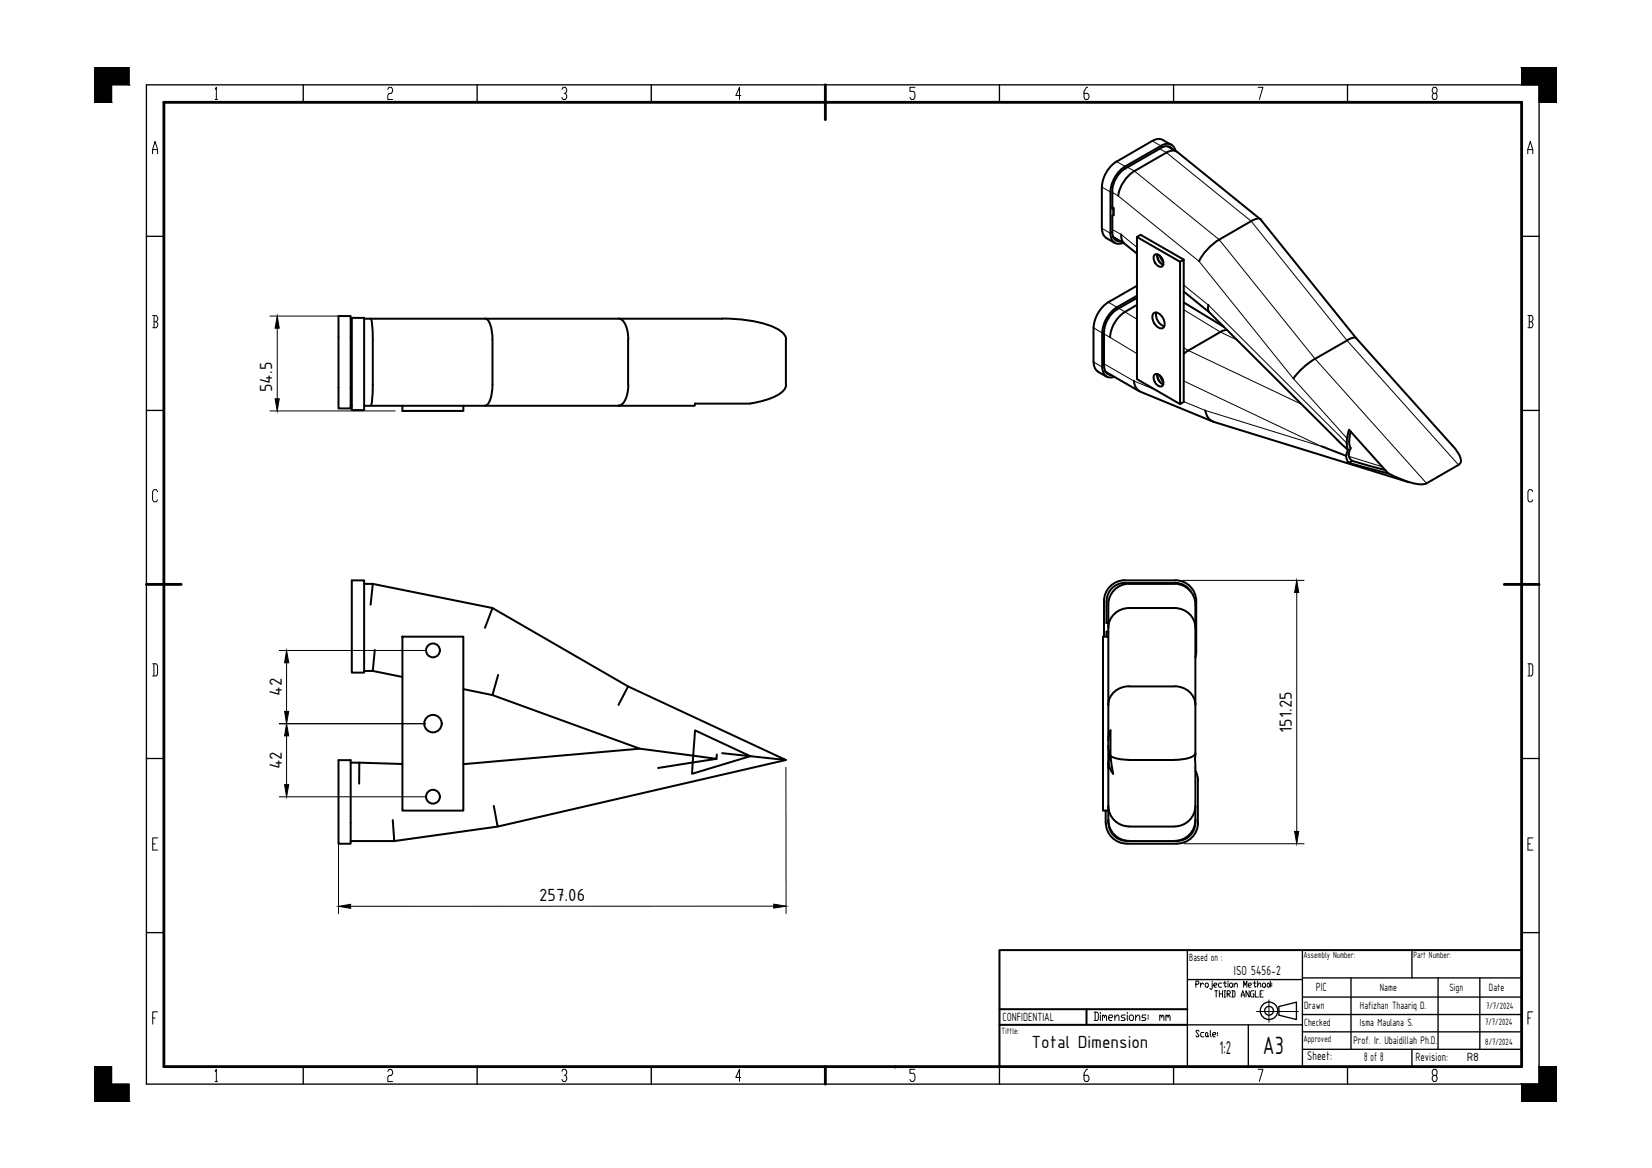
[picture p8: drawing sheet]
<svg xmlns="http://www.w3.org/2000/svg" width="420mm" height="297mm" viewBox="0 0 420 297" stroke-linecap="round" stroke-linejoin="round" font-family="sans-serif">
<!-- layer: TRIM -->
<g fill="#000" stroke="#000" stroke-width=".25">
<path d="M24 17.2l8.8 4.4v-4.4zM24 17.2l8.8 4.4h-8.8z"/>
<path d="M387 17.2l8.8 4.4v-4.4zM387 17.2l8.8 4.4h-8.8z"/>
<path d="M24 21.6l4.4 4.4v-4.4zM24 21.6l4.4 4.4h-4.4z"/>
<path d="M391.4 21.6l4.4 4.4v-4.4zM391.4 21.6l4.4 4.4h-4.4z"/>
<path d="M24 271.3l4.4 4.4v-4.4zM24 271.3l4.4 4.4h-4.4z"/>
<path d="M24 275.7l8.8 4.4v-4.4zM24 275.7l8.8 4.4h-8.8z"/>
<path d="M391.4 271.3l4.4 4.4v-4.4zM391.4 271.3l4.4 4.4h-4.4z"/>
<path d="M387 275.7l8.8 4.4v-4.4zM387 275.7l8.8 4.4h-8.8z"/>
</g>
<!-- layer: BORDER -->
<g fill="none" stroke="#000" stroke-width=".34">
<path d="M37.2 21.6h354.2v254.1h-354.2zM77.1 21.6v4.4M121.4 21.6v4.4M165.6 21.6v4.4M254.2 21.6v4.4M298.5 21.6v4.4M342.7 21.6v4.4M37.2 60.1h4.5M387 60.1h4.4M37.2 104.4h4.5M387 104.4h4.4M37.2 192.9h4.5"/>
<path d="M387 192.9h4.4M37.2 237.2h4.5M387 237.2h4.4M302 249.1h29.2M325.3 256l4.4-1.1v4.4l-4.4-1.1zM331.2 241.6v29.4M77.1 271.3v4.4M121.4 271.3v4.4M165.6 271.3v4.4M254.2 271.3v4.4M298.5 271.3v4.4M302 260.6h29.2"/>
<path d="M317.5 260.6v10.7M331.2 266.9h55.8M342.7 271.3v4.4M359.1 266.9v4.4"/>
<circle cx="322.8" cy="257.1" r="2.22"/>
<circle cx="322.8" cy="257.1" r="1.12"/>
</g>
<path d="M41.7 26h345.3v245.3h-345.3zM209.9 21.6v8.8M37.2 148.6h8.9M382.6 148.6h8.8M209.9 271.3v4.4M227.6 271.3v.1" fill="none" stroke="#000" stroke-width=".72"/>
<!-- layer: TRIM -->
<path d="M24 17.2h8.8v4.4h-4.4v4.4h-4.4zM387 17.2h8.8v8.8h-4.4v-4.4h-4.4zM24 271.3h4.4v4.4h4.4v4.4h-8.8zM387 275.7h4.4v-4.4h4.4v8.8h-8.8z" fill="none" stroke="#000" stroke-width=".25"/>
<!-- layer: TIPIS -->
<path d="M331.2 258h55.8M331.2 253.6h55.8M331.2 248.7h55.8M343.6 248.7v18.2M359.1 241.6v7.1M365.7 248.7v18.2M376.4 248.7v18.2M331.2 262.4h55.8" fill="none" stroke="#000" stroke-width=".34"/>
<!-- layer: BORDER -->
<g fill="none" stroke="#000" stroke-width=".25">
<path d="M38.8 39.1v-1.1l.6-2 .7 2v1.1M38.8 38h1.3M54.7 22.7l.3-.5v3.1M54.7 25.3h.6M98.6 22.7l.3-.5h.7l.3 .5v.5l-.3 .5h-.7l-.3 .6v1h1.3M142.9 22.7l.3-.5h.6l.3 .5v.5l-.3 .5h-.3M143.8 23.7l.3 .6v.5l-.3 .5h-.6l-.3-.5M188.4 24.3h-1.3l1-2.1v3.1M232.7 22.2h-1.3v1h1l.3 .5v1.1l-.3 .5h-.6l-.4-.5M276.6 22.2h-.3l-.6 1v1.6l.3 .5h.6l.4-.5v-.5l-.4-.6h-.9M320 22.2h1.2l-.9 3.1M364.6 23.7l-.3-.5v-.5l.3-.5h.6l.3 .5v.5l-.3 .5h-.6l-.3 .6v.5l.3 .5h.6l.3-.5v-.5l-.3-.6"/>
<path d="M388.6 39.1v-1.1l.6-2 .6 2v1.1M388.6 38h1.2M38.8 80.2h1l.3 .6v.5l-.3 .5M39.2 81.8h.6l.3 .5v.5l-.3 .5h-1M39.2 80.2v3.1M388.6 80.2h.9l.4 .6v.5l-.4 .5M388.9 81.8h.6l.4 .5v.5l-.4 .5h-.9M388.9 80.2v3.1M40.1 125l-.3-.5h-.7l-.3 .5v2.1l.3 .5h.7l.3-.5M389.8 125l-.3-.5h-.6l-.3 .5v2.1l.3 .5h.6l.3-.5M38.8 168.8h1l.3 .5v2.1l-.3 .5h-1M39.1 168.8v3.1"/>
<path d="M388.6 168.8h.9l.3 .5v2.1l-.3 .5h-.9M388.9 168.8v3.1M38.8 214.6h.7M40.1 213.1h-1.3v3.1h1.3M388.6 214.6h.6M389.9 213.1h-1.3v3.1h1.3M38.8 258.9h.6M40.1 257.3h-1.3v3.2M278.3 257.4h.7l.3 .4v1.4l-.3 .3h-.7M278.5 257.4v2.1M279.9 257.4v.4M279.9 258.1v1.4"/>
<path d="M280.4 258.5l.3-.4 .2 .7M280.4 258.1v1.4M280.9 258.5l.3-.4 .2 .4v1M282 258.8h.8l.2-.3-.2-.4h-.6l-.2 .4v.7l.2 .3h.6M283.5 258.8l.6-.7h.2l.3 .4v1M283.5 258.1v1.4M286.2 258.1h-.8l-.3 .4 .3 .3h.5l.3 .4-.3 .3h-.8M286.7 257.4v.4M286.7 258.1v1.4M287.5 258.1h.5l.3 .4v.7l-.3 .3h-.5l-.3-.3v-.7zM288.8 258.8l.5-.7h.3l.3 .4v1M288.8 258.1v1.4"/>
<path d="M291.5 258.1h-.9l-.2 .4 .2 .3h.6l.3 .4-.3 .3h-.8M292 258.1v.4M292 258.8v.4M304.2 250.3h.5l.2-.3-.2-.5h-.5v1.6M305.3 250v1.1M306.1 250.3l-.4-.3-.4 .6M306.7 250h.4l.2 .3v.5l-.2 .3h-.4l-.2-.3v-.5zM308.3 250v1.4l-.2 .2-.4-.2M308.3 249.5v.3M308.7 250.6h.6l.2-.3-.2-.3h-.4l-.2 .3v.5l.2 .3h.4M308.9 252h.8M309.3 252v1.6"/>
<path d="M310.1 252v1.6M310.1 252.8h.8M310.7 250h-.6l-.2 .3v.5l.2 .3h.6M310.9 252v1.6M311.1 250h.8M311.3 252h.4M311.3 253.6h.4M311.5 249.5v1.3l.2 .3 .2-.3M311.5 252v1.6M312.1 252.8h.6l.2-.3-.2-.5h-.6v1.6M312.3 249.5v.3M312.3 250v1.1"/>
<path d="M312.3 252.8l.6 .8M312.9 250h.4l.2 .3v.5l-.2 .3h-.4l-.2-.3v-.5zM313.3 252h.6l.2 .3v1l-.2 .3h-.6M313.5 252v1.6M313.9 250.6l.6-.6 .2 .3v.8M313.9 250v1.1M315.7 253.6l.4-1.6 .4 1.6M315.7 253h.8M316.3 251.1v-1.6l.4 1.1 .4-1.1v1.6M317.5 250.6h.6l.2-.3-.2-.3h-.4l-.2 .3v.5l.2 .3h.4M317.7 252v1.6l-.8-1.6v1.6M318.7 250h.8"/>
<path d="M318.9 252h-.6l-.2 .3v1l.2 .3h.6v-.8h-.2M319.1 249.5v1.3l.2 .3 .2-.3M319.3 252v1.6h.8M319.6 257.2h10.6M319.9 250.6l.4-.6h.2l.2 1.1M319.9 249.5v1.6M320.5 252.8h.4M321.3 250h.4l.1 .3-.1 .8h-.4l-.2-.3zM321.3 252h-.8v1.6h.8M322.5 250l.6 .6-.4 .5-.4-.3v-.5zM322.7 254.3v5.7M323.1 249.5v1.6"/>
<path d="M323.5 250v.3M323.5 250.6v.2M388.6 258.9h.6M389.8 257.3h-1.2v3.2M54.7 272.5l.3-.5v3.1M54.7 275.1h.6M98.6 272.5l.3-.5h.7l.3 .5v.5l-.3 .5h-.7l-.3 .5v1.1h1.3M142.9 272.4l.3-.5h.6l.3 .5v.6l-.3 .5h-.3M143.8 273.5l.3 .5v.5l-.3 .5h-.6l-.3-.5M188.4 274h-1.3l1-2.1v3.1M232.7 271.9h-1.3v1.1h1l.3 .5v1l-.3 .5h-.6l-.4-.5M276.6 271.9h-.3l-.6 1.1v1.5l.3 .5h.6l.4-.5v-.5l-.4-.5h-.9"/>
<path d="M280.7 271.3v.1M305 262.3l-.3-.3h-.4l-.1 .3 .8 1.1-.3 .3h-.4l-.1-.3M306.2 262.6h-.7l-.1 .2 .1 .9h.7M306.8 262.6l.4 .2v.6l-.2 .3-.4-.3v-.6zM307.2 263.4l.2 .3M307.8 262v1.4l.2 .3M308.4 263.1h.7l.2-.3-.2-.2h-.5l-.2 .2v.6l.2 .3h.5M309.7 262.6v.2M309.7 263.1v.3M320 271.9h1.2l-.9 3.1M364.6 273.5l-.3-.5v-.6l.3-.5h.6l.3 .5v.6l-.3 .5h-.6l-.3 .5v.5l.3 .5h.6l.3-.5v-.5l-.3-.5"/>
</g>
<!-- layer: TEBAL -->
<path d="M254.2 256.7h47.8M276.3 256.7v3.9M387 241.6h-132.8v29.7M254.2 260.6h47.8" fill="none" stroke="#000" stroke-width=".51"/>
<path d="M302 241.6v29.7" fill="none" stroke="#000" stroke-width=".34"/>
<!-- layer: FD_Dimensions -->
<g fill="none" stroke="#000" stroke-width=".25">
<path d="M68.7 80.4h18.6M70.5 83.5v17.9M68.7 104.5h31.8M300.8 147.6h30.9M329.8 150.7v60.7M71 165.4h37.2M72.9 168.6v12.3M71 184.1h37.2M72.9 187.1v12.4M86.1 195.1v37.3M199.9 195.1v37.2M71 202.6h37.2"/>
<path d="M301.2 214.6h30.5M196.8 230.4l-107.6 .1"/>
</g>
<path d="M70.5 80.4l.5 3.1h-1zM70 101.4h1l-.5 3.1zM329.8 147.6l.5 3.1h-1zM72.9 165.4l.5 3.2h-1zM72.4 199.5h1l-.5 3.1zM72.9 184.1l.5 3h-1zM72.4 180.9h1l-.5 3.2zM329.3 211.4h1l-.5 3.2zM86.1 230.5l3.1-.5v1zM196.8 229.9l3.1 .5-3.1 .6z" fill="#000" stroke="#000" stroke-width=".25"/>
<!-- layer: Visible -->
<g fill="none" stroke="#000" stroke-width=".51">
<path d="M295.3 37.1l-9.1 5.2a8.2 8.2 0 0 0-3.8 6.5v10.5a2.23 2.23 0 0 0 .9 2.3 2.23 2.23 0 0 0 2.4 .1M295.3 37.1a2.23 2.23 0 0 1 3.6 1.2M297 37.2l2.2 1.3M297.9 36.9l-2.5-1.5h-1.3l-10.1 5.6a8.3 8.3 0 0 0-3.7 6.6M298.1 37.8a2.01 2.01 0 0 0-2.8-.1l-9.1 5.2a7.2 7.2 0 0 0-3.3 5.6M299.4 38.6a2.43 2.43 0 0 0-2.7 .2l-8.2 4.7a9.1 9.1 0 0 0-4.1 6.3M299.4 38.6l21.2 17.2M280.2 47.6v10.5M280.3 58.1l.3 1.5 .8 .9M282.9 48.6v4.5l.3-.2-.3-.2 .3 .2v1.8M283.2 54.7l-.3 .2v4.1a1.98 1.98 0 0 0 2.2 2.4M283.2 52.9v1.8"/>
<path d="M285.2 59.6l.2 1.5 .4 .7M318.2 56.2l-8.1 4.7M320.7 55.9l24.2 30.1 24.5 27.3M320.7 55.8a2.13 2.13 0 0 0-2.5 .4M281.3 60.5l2.2 1.3M281.9 76.9a8.3 8.3 0 0 0-3.8 6.5M283.1 60.3l2.8 1.6M283.5 60.5h-.3M285.8 61.8l3.4 2.7M289.2 75.8l-5.1 2.9a7.2 7.2 0 0 0-3.3 5.7M289.2 75.2l-5.1 2.9a8.4 8.4 0 0 0-3.8 6.6l.1 8.6a2.22 2.22 0 0 0 .7 2.2 2.22 2.22 0 0 0 2.3 .3M289.2 60.3l10.9 6.3 1-.6v36.2l-1 .6-10.9-6.4v-36.1l.9-.6 11 6.3"/>
<path d="M289.2 77.5a12.6 12.6 0 0 0-5 3.5l-.9 1.5a7.5 7.5 0 0 0-1 3.3M289.2 72.7l-7.3 4.2M293.3 79.8a1.39 1.39 0 0 1 2.1 .6l.6 1a1.27 1.27 0 0 1 .2 1.4 1.27 1.27 0 0 1-1.2 .7 3 3 0 0 1-1.7-3.7zM293.8 64.7a2.01 2.01 0 0 1 1.7 3.1 2.01 2.01 0 0 1-1.7-3.1zM294.1 79.5a3.1 3.1 0 0 0 2 3.5M294.4 64.7a2.52 2.52 0 0 0 1.4 2.6M295 65.1l.8 1.4M300.1 66.6v36.2M301.1 74.2l6.4 5.2M301.1 76.9l10.2 6.2M307.4 77.6l-.2 .8 .3 .9M307.5 79.4l32.7 32.5"/>
<path d="M310.1 60.9a13.7 13.7 0 0 0-5.1 5.5M86.1 80.4h3.1v23.5h-3.1zM89.2 81.1h.3M89.5 80.8h3.1v23.5h-3.1zM92.6 81.1h91.1M94.3 81a13.8 13.8 0 0 1 .5 5.3v11.5a13.8 13.8 0 0 1-.5 5.4M123.4 81a3.4 3.4 0 0 1 1.7 3.3l.2 13.5-.4 3a2.84 2.84 0 0 1-1.5 2.4M157.3 81a3.4 3.4 0 0 1 2.3 3.3l.2 2M159.8 86.3v11.6M159.8 97.8a6.2 6.2 0 0 1-2 5.2l-.5 .2M183.7 81a29.4 29.4 0 0 1 14.6 3 2.84 2.84 0 0 1 1.6 2.3v11.5a4.1 4.1 0 0 1-2.9 3.1l-3.3 1.1-2.9 .6M278.1 83.4v8.7"/>
<path d="M278.1 92l.3 1.5 .9 1M279.2 94.5l2.2 1.3M280.8 84.4v8.7M280.8 93a1.98 1.98 0 0 0 1.9 2.4M281.1 94.5l8.5 4.9M281.2 94.5h-.1M288.4 96.8l.1 .7a2.67 2.67 0 0 0 1.4 2M289.9 99.6l18.5 7.6M293.8 95.2a2.01 2.01 0 0 1 1.7 3 2.01 2.01 0 0 1-1.7-3zM294.4 95.1a2.52 2.52 0 0 0 1.4 2.6M295 95.5l.8 1.4M295.7 96.5l-.2 .1"/>
<path d="M312.1 83.9l-1.4 .3-8.5 4.9-1.1 .9M342.6 86.6l-8.1 4.6a17.9 17.9 0 0 0-5.5 5.1M344.9 86a1.64 1.64 0 0 0-1.6 .2l-.7 .3M89.2 103.2h.3M92.6 103.2h84M102.3 103.2v1.3h15.5v-1.3M176.8 102.6h14M176.8 102.6l-.2 .6M306.6 104.4a3.3 3.3 0 0 0 2 2.8M308.6 107.3l49.7 15.3M336.1 113.5l6.3 2.4 .4-1.6M340.2 111.9l2.6 2.5"/>
<path d="M342.4 115.9l.2 1.2 .4 .6M342.6 111.5l-.1 1.6 .3 1.2M343 115.5l.2 .9a1.81 1.81 0 0 0 1.5 1.1l7.7 2.1M343.1 109.3l9.9 11.1-10-2.7M343.1 109.3l-.5 2.2M343.2 111.2v2a1.06 1.06 0 0 1 0 1.6l-.2 .8M343.5 109.7l-.2 1.4M343.9 117.2l-.9 .5M369.4 113.3l.7 .9a4.9 4.9 0 0 1 1.4 3.3l-.5 .7-8.2 4.7M353.1 120.4a20.2 20.2 0 0 0 8.6 2.8l1.1-.3M89.5 147.6h3.1v23.5h-3.1zM92.6 148.5h2.2l-.5 5.3"/>
<path d="M94.8 148.5l30.5 6.1-2 5.1M125.3 154.6l34.5 20M280.8 152.9v9M281.4 152.9v5.5h.5M281.9 153.8v25.5M281.9 153.8a5.3 5.3 0 0 1 5.3-5.4l11.5 .1a5.2 5.2 0 0 1 5.3 5.3M281.9 159.6a5.2 5.2 0 0 1 5.3-5h11.5a5.2 5.2 0 0 1 5.3 5M286.1 147.6h12.8a5.3 5.3 0 0 1 5.3 5.3M286.1 148.3h12.8M286.1 148.2a4.6 4.6 0 0 0-4.6 4.7M286.1 147.6a5.3 5.3 0 0 0-5.3 5.3M298.9 148.2a4.6 4.6 0 0 1 4.1 2.4"/>
<path d="M304 153.8v38.1M304.2 152.9v12.8l-.2 1.6M94.8 170.6l7.5 1.6M95.3 165.3l-.5 5.3h-2.2M102.3 161.9h15.5v44.2h-15.5zM117.8 175.2l7.5 1.6M126.7 171.6l-1.4 5.2 37.4 13.6M157.3 179.3l2.5-4.7 40.1 18.7-9.1-1-14.8 4.5 .8-11.1 14 6.6-7.1-.8M281.9 161.9h-1.4v44.2h1.4M281.9 160.6h-.5v1.3M281.9 179.3v29.9M287.2 174.6h11.5"/>
<path d="M287.2 174.5a5.1 5.1 0 0 0-5.3 4.7M298.7 174.5a5.1 5.1 0 0 1 5.3 4.7M86.1 193.3h3.1v21.3h-3.1zM89.2 194h2.2l-.1 5.3M91.4 194l10.9 .3M182.2 193l-14.8 2.3M182.3 191.9l-.1 1.1-19.5-2.6-44.9 3.9M199.9 193.3l-73.3 16.9-1-5.2M281.9 188.2l.1-1 .4-1.5v6.6M281.9 189.7l.1 1 .4 1.5a3.7 3.7 0 0 0 .7 4.6M281.9 193.9v1.4M282.4 192.3l.7 4.5"/>
<path d="M282.4 192.3l2.3 .7 2.5 .2M287.2 193.3h11.5M303.9 192.9l.1 2.4M304 195.3v13.3M304 191.5a1.84 1.84 0 0 1-1.5 1.2l-1.7 .4-2.1 .1M304 191.9l-.1 1.1M304 196l.6 1.5 .1 1.1M304.7 198.6v10.6M89.2 213.9h11.1M99.9 208.6l.4 5.3 26.3-3.7M281.2 206.1v3.1M281.2 209.2a5.3 5.3 0 0 0 5.4 5.3"/>
<path d="M281.9 204.9a5.3 5.3 0 0 0 5.3 5.3M281.9 208.5a5.3 5.3 0 0 0 5.3 5.4M281.9 209.2a4.6 4.6 0 0 0 4.7 4.7M286.5 213.9h12.9M286.5 214.6h12.9M287.2 210.2h11.5M304 209.2a4.6 4.6 0 0 1-4.6 4.7M304 204.9a5.3 5.3 0 0 1-5.3 5.3M304 208.6v.6M304 208.5a5.3 5.3 0 0 1-5.3 5.4M304.7 209.2a5.3 5.3 0 0 1-5.3 5.3"/>
<circle cx="110.1" cy="165.4" r="1.76"/>
<circle cx="110.1" cy="184" r="2.22"/>
<circle cx="110.1" cy="202.6" r="1.76"/>
</g>
<!-- layer: Visible Narrow -->
<g fill="none" stroke="#000" stroke-width=".25">
<path d="M293.1 35.8l2.2 1.3M294.9 37.8l1.8 1 21.5 17.4 24.4 30.4 28.4 31.6M280.2 58.1l2.2 1.2M280.2 47.6l2.2 1.2M282.9 48.9l1.5 .9 20.6 16.6 24 29.9 13.6 15.2M282.9 58.4l2.2 1.2 4.1 3.3M284 41.1l2.2 1.2M286.8 42.5l1.7 1 21.6 17.4 24.4 30.4 28.3 31.6M281.9 76.9l2.2 1.2M284.6 78.4l4.6 2.8M301.1 78.8l9.3 5.6 4.2 2.1M301.1 72.5l6.2 5.1 35.2 35.1"/>
<path d="M278.1 92.1l2.2 1.2M278.1 83.4l2.2 1.3M280.8 84.9l8.4 5M280.8 92.5l7.6 4.4 5.4 2.2M301.1 96.9l35 16.6-29.6-9.1-5.4-2.3M301.1 88.4l1.1 .7 28.8 13.7M343.1 116.1l8.4 2.6"/>
</g>
<text font-size="6.9" x="321.2" y="268.1">A3</text>
<text font-size="5.1" x="310.2" y="268.1">1:2</text>
<g font-size="4.8">
<text x="69.2" y="99.7" transform="rotate(-90 69.2 99.7)">54.5</text>
<text x="71.7" y="177.1" transform="rotate(-90 71.7 177.1)">42</text>
<text x="328.5" y="186.3" transform="rotate(-90 328.5 186.3)">151.25</text>
<text x="71.7" y="195.7" transform="rotate(-90 71.7 195.7)">42</text>
<text x="137.1" y="229.2">257.06</text>
<text x="262.3" y="266.5">Total Dimension</text>
</g>
<text font-size="4.4" x="293.9" y="260.7">mm</text>
<text font-size="3.6" x="313.8" y="248">ISO 5456-2</text>
<g font-size="3.4">
<text x="332.5" y="269.6">Sheet:</text>
<text x="346.9" y="269.9">8 of 8</text>
</g>
<g font-size="3.3">
<text x="334.6" y="252">PIC</text>
<text x="255" y="259.5">CONFIDENTIAL</text>
<text x="360" y="269.9">Revision:</text>
<text x="373" y="269.9">R8</text>
</g>
<text font-size="3" x="344.2" y="265.6">Prof. Ir. Ubaidillah Ph.D.</text>
<g font-size="2.9">
<text x="302.5" y="244.3">Based on :</text>
<text x="350.9" y="252">Name</text>
<text x="368.7" y="252">Sign</text>
<text x="378.7" y="252">Date</text>
<text x="331.7" y="256.7">Drawn</text>
<text x="345.9" y="256.7">Hafizhan Thaariq D.</text>
<text x="331.7" y="260.8">Checked</text>
<text x="345.8" y="261">Isma Maulana S.</text>
</g>
<g font-size="2.5">
<text x="331.5" y="243.7">Assembly Number:</text>
<text x="359.5" y="243.7">Part Number:</text>
<text x="378" y="256.7">7/7/2024</text>
<text x="254.7" y="262.9">Tittle:</text>
<text x="377.7" y="260.8">7/7/2024</text>
<text x="331.5" y="265.1">Approved</text>
<text x="377.8" y="265.7">8/7/2024</text>
</g>
</svg>
